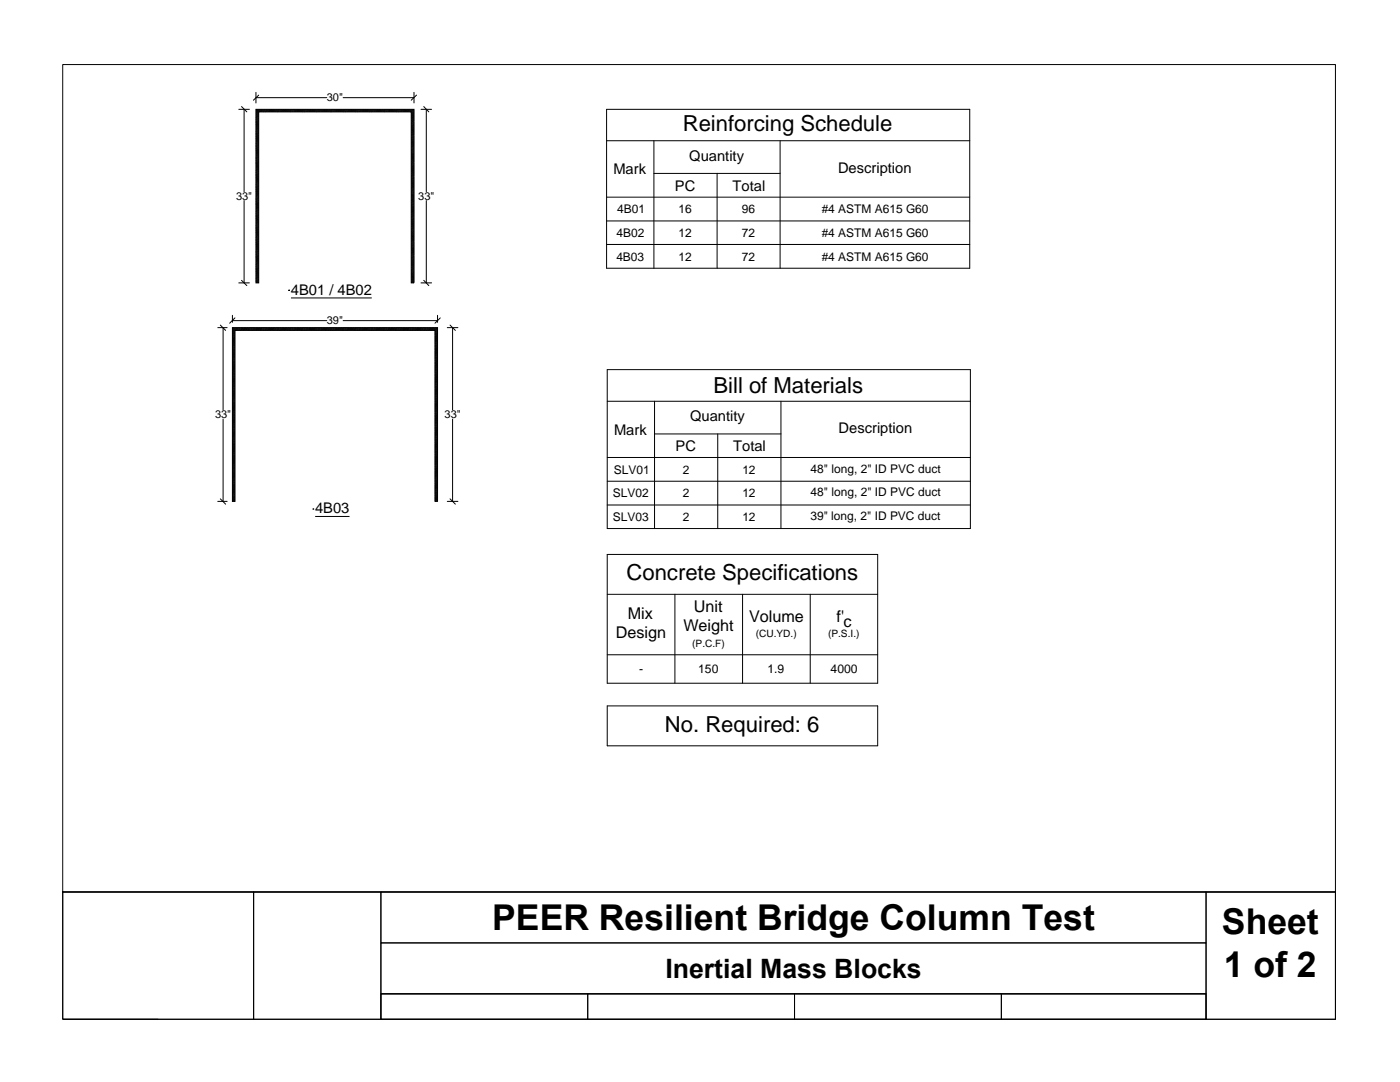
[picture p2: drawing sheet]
<svg xmlns="http://www.w3.org/2000/svg" width="279mm" height="216mm" viewBox="0 0 279 216" stroke-linecap="round" stroke-linejoin="round" font-family="sans-serif">
<!-- layer: Annotations -->
<g fill="none" stroke="#000" stroke-width=".2">
<path d="M121.1 21.8h72.4v31.7h-72.4zM121.1 28.1h72.4M121.1 39.3h72.4M130.5 34.6h25.2M130.5 28.1v25.4M143.1 34.6v18.9M155.7 28.1v25.4M121.1 44.1h72.4M121.1 48.8h72.4M121.2 73.8h72.5v31.7h-72.5zM121.2 80.1h72.5M121.2 91.3h72.5"/>
<path d="M121.2 96h72.5M130.6 86.6h25.3M130.6 80.1v25.4M143.2 86.6v18.9M155.9 80.1v25.4M121.2 110.6h54v25.7h-54zM121.2 118.6h54M121.2 100.8h72.5M134.7 118.6v17.7M148.2 118.6v17.7M161.7 118.6v17.7M121.2 130.7h54"/>
<path d="M121.2 140.9h54v7.9h-54zM12.5 178h254v25.4h-254zM12.5 178h38.1v25.4h-38.1zM50.6 178h25.4v25.4h-25.4zM76 178h164.7v10.1h-164.7zM240.7 178h25.8v25.4h-25.8zM76 188.1h164.7v10.2h-164.7zM76 198.3h164.7v5.1h-164.7zM76 198.3h41.3v5.1h-41.3zM117.3 198.3h41.3v5.1h-41.3zM158.6 198.3h41.2v5.1h-41.2zM199.8 198.3h40.9v5.1h-40.9z"/>
</g>
<!-- layer: 0 -->
<g fill="none" stroke="#000" stroke-width=".2">
<path d="M51.1 18.4v2.1M51.1 19.5h14.1M51.6 19l-1 1M68.5 19.5h14.1M82.6 18.4v2.1M83.1 19l-1 1M47.7 21.8h2.1M48.2 21.3l1.1 1M48.7 21.8v16.4M51.1 21.8h31.5v34.6h-.5v-34.1h-30.5v34.1h-.5zM51.3 21.8l-.2 .2M51.5 21.8l-.4 .4"/>
<path d="M51.6 21.8l-.5 .6M51.6 22.4l-.5 .5M51.6 22.6l-.5 .5M51.6 22.7l-.5 .6M51.6 23l-.5 .5M51.6 23.1l-.5 .5M51.6 23.3l-.5 .5M51.6 23.5l-.5 .5M51.6 23.7l-.5 .5M51.6 23.9l-.5 .5M51.6 24.1l-.5 .5M51.6 24.2l-.5 .6"/>
<path d="M51.6 24.4l-.5 .5M51.6 24.6l-.5 .6M51.6 24.8l-.5 .5M51.6 25l-.5 .5M51.6 25.2l-.5 .5M51.6 25.4l-.5 .5M51.6 25.5l-.5 .5M51.6 25.7l-.5 .6M51.6 25.9l-.5 .5M51.6 26.1l-.5 .5M51.6 26.3l-.5 .5M51.6 26.5l-.5 .5"/>
<path d="M51.6 26.6l-.5 .6M51.6 26.9l-.5 .5M51.6 27l-.5 .6M51.6 27.2l-.5 .5M51.6 27.4l-.5 .5M51.6 27.6l-.5 .5M51.6 27.8l-.5 .5M51.6 28l-.5 .5M51.6 28.1l-.5 .6M51.6 28.3l-.5 .5M51.6 28.5l-.5 .6M51.6 28.7l-.5 .5"/>
<path d="M51.6 28.9l-.5 .5M51.6 29.1l-.5 .5M51.6 29.3l-.5 .5M51.6 29.4l-.5 .6M51.6 29.6l-.5 .6M51.6 29.8l-.5 .5M51.6 30l-.5 .5M51.6 30.2l-.5 .5M51.6 30.4l-.5 .5M51.6 30.5l-.5 .6M51.6 30.7l-.5 .6M51.6 30.9l-.5 .6"/>
<path d="M51.6 31.1l-.5 .5M51.6 31.3l-.5 .5M51.6 31.5l-.5 .5M51.6 31.7l-.5 .5M51.6 31.8l-.5 .6M51.6 32.1l-.5 .5M51.6 32.2l-.5 .5M51.6 32.4l-.5 .5M51.6 32.6l-.5 .5M51.6 32.8l-.5 .5M51.6 33l-.5 .5M51.6 33.2l-.5 .5"/>
<path d="M51.6 33.3l-.5 .6M51.6 33.5l-.5 .6M51.6 33.7l-.5 .5M51.6 33.9l-.5 .5M51.6 34.1l-.5 .5M51.6 34.3l-.5 .5M51.6 34.5l-.5 .5M51.6 34.6l-.5 .6M51.6 34.8l-.5 .6M51.6 35l-.5 .5M51.6 35.2l-.5 .5M51.6 35.4l-.5 .5"/>
<path d="M51.6 35.6l-.5 .5M51.6 35.7l-.5 .6M51.6 36l-.5 .5M51.6 36.1l-.5 .5M51.6 36.3l-.5 .5M51.6 36.5l-.5 .5M51.6 36.7l-.5 .5M51.6 36.9l-.5 .5M51.6 37.1l-.5 .5M51.6 37.2l-.5 .6M51.6 37.4l-.5 .5M51.6 37.6l-.5 .6"/>
<path d="M51.6 37.8l-.5 .5M51.6 38l-.5 .5M51.6 38.2l-.5 .5M51.6 38.4l-.5 .5M51.6 38.5l-.5 .6M51.6 38.7l-.5 .6M51.6 38.9l-.5 .5M51.6 39.1l-.5 .5M51.6 39.3l-.5 .5M51.6 39.5l-.5 .5M51.6 39.6l-.5 .6M51.6 39.8l-.5 .6"/>
<path d="M51.8 21.8l-.7 .7M52 21.8l-.9 .9M52.2 21.8l-.5 .5M52.4 21.8l-.5 .5M52.6 21.8l-.5 .5M52.8 21.8l-.6 .5M52.9 21.8l-.5 .5M53.2 21.8l-.6 .5M53.3 21.8l-.5 .5M53.5 21.8l-.5 .5M53.7 21.8l-.5 .5M53.9 21.8l-.5 .5"/>
<path d="M54 21.8l-.5 .5M54.3 21.8l-.6 .5M54.4 21.8l-.5 .5M54.6 21.8l-.5 .5M54.8 21.8l-.5 .5M55 21.8l-.5 .5M55.2 21.8l-.6 .5M55.4 21.8l-.6 .5M55.6 21.8l-.6 .5M55.7 21.8l-.5 .5M55.9 21.8l-.5 .5M56.1 21.8l-.5 .5"/>
<path d="M56.3 21.8l-.5 .5M56.5 21.8l-.5 .5M56.7 21.8l-.6 .5M56.8 21.8l-.5 .5M57.1 21.8l-.6 .5M57.2 21.8l-.5 .5M57.4 21.8l-.5 .5M57.6 21.8l-.5 .5M57.8 21.8l-.5 .5M58 21.8l-.6 .5M58.2 21.8l-.6 .5M58.3 21.8l-.5 .5"/>
<path d="M58.5 21.8l-.5 .5M58.7 21.8l-.5 .5M58.9 21.8l-.5 .5M59.1 21.8l-.5 .5M59.3 21.8l-.6 .5M59.5 21.8l-.6 .5M59.6 21.8l-.5 .5M59.8 21.8l-.5 .5M60 21.8l-.5 .5M60.2 21.8l-.5 .5M60.4 21.8l-.6 .5M60.6 21.8l-.5 .5"/>
<path d="M60.7 21.8l-.5 .5M60.9 21.8l-.5 .5M61.1 21.8l-.5 .5M61.3 21.8l-.5 .5M61.5 21.8l-.5 .5M61.7 21.8l-.5 .5M61.9 21.8l-.6 .5M62 21.8l-.5 .5M62.2 21.8l-.5 .5M62.4 21.8l-.5 .5M62.6 21.8l-.5 .5M62.8 21.8l-.5 .5"/>
<path d="M63 21.8l-.5 .5M63.1 21.8l-.5 .5M63.4 21.8l-.6 .5M63.5 21.8l-.5 .5M63.7 21.8l-.5 .5M63.9 21.8l-.5 .5M64.1 21.8l-.5 .5M64.3 21.8l-.6 .5M64.5 21.8l-.5 .5M64.7 21.8l-.6 .5M64.8 21.8l-.5 .5M65 21.8l-.5 .5"/>
<path d="M65.2 21.8l-.5 .5M65.4 21.8l-.5 .5M65.6 21.8l-.5 .5M65.8 21.8l-.6 .5M65.9 21.8l-.5 .5M66.2 21.8l-.6 .5M66.3 21.8l-.5 .5M66.5 21.8l-.5 .5M66.7 21.8l-.5 .5M66.9 21.8l-.5 .5M67.1 21.8l-.6 .5M67.3 21.8l-.6 .5"/>
<path d="M67.4 21.8l-.5 .5M67.6 21.8l-.5 .5M67.8 21.8l-.5 .5M68 21.8l-.5 .5M68.2 21.8l-.6 .5M68.4 21.8l-.6 .5M68.6 21.8l-.6 .5M68.7 21.8l-.5 .5M68.9 21.8l-.5 .5M69.1 21.8l-.5 .5M69.3 21.8l-.5 .5M69.5 21.8l-.6 .5"/>
<path d="M69.7 21.8l-.5 .5M69.8 21.8l-.5 .5M70 21.8l-.5 .5M70.2 21.8l-.5 .5M70.4 21.8l-.5 .5M70.6 21.8l-.6 .5M70.8 21.8l-.5 .5M71 21.8l-.6 .5M71.1 21.8l-.5 .5M71.3 21.8l-.5 .5M71.5 21.8l-.5 .5M71.7 21.8l-.5 .5"/>
<path d="M71.9 21.8l-.5 .5M72.1 21.8l-.5 .5M72.2 21.8l-.5 .5M72.5 21.8l-.6 .5M72.6 21.8l-.5 .5M72.8 21.8l-.5 .5M73 21.8l-.5 .5M73.2 21.8l-.5 .5M73.4 21.8l-.6 .5M73.6 21.8l-.5 .5M73.7 21.8l-.5 .5M73.9 21.8l-.5 .5"/>
<path d="M74.1 21.8l-.5 .5M74.3 21.8l-.5 .5M74.5 21.8l-.5 .5M74.7 21.8l-.5 .5M74.9 21.8l-.6 .5M75 21.8l-.5 .5M75.3 21.8l-.6 .5M75.4 21.8l-.5 .5M75.6 21.8l-.5 .5M75.8 21.8l-.5 .5M76 21.8l-.5 .5M76.1 21.8l-.5 .5"/>
<path d="M76.4 21.8l-.6 .5M76.5 21.8l-.5 .5M76.7 21.8l-.5 .5M76.9 21.8l-.5 .5M77.1 21.8l-.5 .5M77.3 21.8l-.6 .5M77.5 21.8l-.6 .5M77.7 21.8l-.6 .5M77.8 21.8l-.5 .5M78 21.8l-.5 .5M78.2 21.8l-.5 .5M78.4 21.8l-.5 .5"/>
<path d="M78.6 21.8l-.6 .5M78.8 21.8l-.6 .5M78.9 21.8l-.5 .5M79.1 21.8l-.5 .5M79.3 21.8l-.5 .5M79.5 21.8l-.5 .5M79.7 21.8l-.6 .5M79.9 21.8l-.5 .5M80.1 21.8l-.6 .5M80.2 21.8l-.5 .5M80.4 21.8l-.5 .5M80.6 21.8l-.5 .5"/>
<path d="M80.8 21.8l-.5 .5M81 21.8l-.5 .5M81.2 21.8l-.6 .5M81.4 21.8l-.6 .5M81.6 21.8l-.6 .5M81.7 21.8l-.5 .5M81.9 21.8l-.5 .5M82.1 21.8l-.5 .5M82.3 21.8l-.5 .5M82.5 21.8l-.6 .5M82.6 21.9l-.5 .5M82.6 22.4l-.5 .5"/>
<path d="M82.6 23.3l-.5 .5M82.6 22l-.5 .6M82.6 24.7l-.5 .5M82.6 22.2l-.5 .5M82.6 22.6l-.5 .5M82.6 22.8l-.5 .5M82.6 23l-.5 .5M82.6 25.6l-.5 .5M82.6 23.2l-.5 .5M82.6 23.5l-.5 .6M82.6 26.1l-.5 .5M82.6 23.7l-.5 .5"/>
<path d="M82.6 23.9l-.5 .5M82.6 24.1l-.5 .5M82.6 26.7l-.5 .5M82.6 24.3l-.5 .5M82.6 24.4l-.5 .6M82.6 27.2l-.5 .5M82.6 24.8l-.5 .5M82.6 25l-.5 .5M82.6 25.2l-.5 .5M82.6 25.4l-.5 .5M82.6 25.8l-.5 .5M82.6 25.9l-.5 .6"/>
<path d="M82.6 26.3l-.5 .6M82.6 26.5l-.5 .5M82.6 26.9l-.5 .5M82.6 27.1l-.5 .5M82.6 27.4l-.5 .6M82.6 27.6l-.5 .5M82.6 27.8l-.5 .5M82.6 28l-.5 .5M82.6 28.2l-.5 .5M82.6 28.3l-.5 .6M82.6 28.5l-.5 .6M82.6 28.7l-.5 .6"/>
<path d="M82.6 28.9l-.5 .5M82.6 29.1l-.5 .5M82.6 29.3l-.5 .5M82.6 29.5l-.5 .5M82.6 29.6l-.5 .6M82.6 29.8l-.5 .6M82.6 30l-.5 .5M82.6 30.2l-.5 .5M82.6 30.4l-.5 .5M82.6 30.6l-.5 .5M82.6 30.7l-.5 .6M82.6 31l-.5 .5"/>
<path d="M82.6 31.1l-.5 .6M82.6 31.3l-.5 .5M82.6 31.5l-.5 .5M82.6 31.7l-.5 .5M82.6 31.9l-.5 .5M82.6 32.1l-.5 .5M82.6 32.2l-.5 .6M82.6 32.4l-.5 .5M82.6 32.6l-.5 .6M82.6 32.8l-.5 .5M82.6 33l-.5 .5M82.6 33.2l-.5 .5"/>
<path d="M82.6 33.4l-.5 .5M82.6 33.5l-.5 .6M82.6 33.8l-.5 .5M82.6 33.9l-.5 .5M82.6 34.1l-.5 .5M82.6 34.3l-.5 .5M82.6 34.5l-.5 .5M82.6 34.7l-.5 .5M82.6 34.9l-.5 .5M82.6 35l-.5 .6M82.6 35.2l-.5 .5M82.6 35.4l-.5 .5"/>
<path d="M82.6 35.6l-.5 .5M82.6 35.8l-.5 .5M82.6 36l-.5 .5M82.6 36.2l-.5 .5M82.6 36.3l-.5 .5M82.6 36.5l-.5 .6M82.6 36.7l-.5 .5M82.6 36.9l-.5 .5M82.6 37.1l-.5 .5M82.6 37.3l-.5 .5M82.6 37.4l-.5 .6M82.6 37.6l-.5 .6"/>
<path d="M82.6 37.8l-.5 .5M82.6 38l-.5 .5M82.6 38.2l-.5 .5M82.6 38.4l-.5 .5M82.6 38.6l-.5 .5M82.6 38.7l-.5 .6M82.6 38.9l-.5 .6M82.6 39.1l-.5 .5M82.6 39.3l-.5 .5M82.6 39.5l-.5 .5M82.6 39.7l-.5 .5M82.6 39.8l-.5 .6"/>
<path d="M84 21.8h2.1M84.6 21.3l1 1M85.1 21.8v16.4M47.7 56.4h2.1M48.2 55.9l1.1 1.1M48.7 40v16.4M51.6 40l-.5 .6M51.6 40.2l-.5 .5M51.6 40.4l-.5 .5M51.6 40.6l-.5 .5M51.6 40.8l-.5 .5M51.6 41l-.5 .5"/>
<path d="M51.6 41.2l-.5 .5M51.6 41.3l-.5 .5M51.6 41.5l-.5 .6M51.6 41.7l-.5 .5M51.6 41.9l-.5 .5M51.6 42.1l-.5 .5M51.6 42.3l-.5 .5M51.6 42.4l-.5 .6M51.6 42.6l-.5 .6M51.6 42.8l-.5 .5M51.6 43l-.5 .5M51.6 43.2l-.5 .5"/>
<path d="M51.6 43.4l-.5 .5M51.6 43.6l-.5 .5M51.6 43.7l-.5 .6M51.6 43.9l-.5 .6M51.6 44.1l-.5 .5M51.6 44.3l-.5 .5M51.6 44.5l-.5 .5M51.6 44.7l-.5 .5M51.6 44.8l-.5 .6M51.6 45.1l-.5 .5M51.6 45.2l-.5 .5M51.6 45.4l-.5 .5"/>
<path d="M51.6 45.6l-.5 .5M51.6 45.8l-.5 .5M51.6 46l-.5 .5M51.6 46.2l-.5 .5M51.6 46.3l-.5 .6M51.6 46.5l-.5 .5M51.6 46.7l-.5 .6M51.6 46.9l-.5 .5M51.6 47.1l-.5 .5M51.6 47.3l-.5 .5M51.6 47.5l-.5 .5M51.6 47.6l-.5 .5"/>
<path d="M51.6 47.8l-.5 .6M51.6 48l-.5 .5M51.6 48.2l-.5 .5M51.6 48.4l-.5 .5M51.6 48.6l-.5 .5M51.6 48.7l-.5 .6M51.6 49l-.5 .5M51.6 49.1l-.5 .6M51.6 49.3l-.5 .5M51.6 49.5l-.5 .5M51.6 49.7l-.5 .5M51.6 49.9l-.5 .5"/>
<path d="M51.6 50.1l-.5 .5M51.6 50.2l-.5 .6M51.6 50.4l-.5 .5M51.6 50.6l-.5 .6M51.6 50.8l-.5 .5M51.6 51l-.5 .5M51.6 51.2l-.5 .5M51.6 51.4l-.5 .5M51.6 51.5l-.5 .6M51.6 51.7l-.5 .6M51.6 51.9l-.5 .5M51.6 52.1l-.5 .5"/>
<path d="M51.6 52.3l-.5 .5M51.6 52.5l-.5 .5M51.6 52.6l-.5 .6M51.6 52.8l-.5 .6M51.6 53l-.5 .6M51.6 53.2l-.5 .5M51.6 53.4l-.5 .5M51.6 53.6l-.5 .5M51.6 53.8l-.5 .5M51.6 53.9l-.5 .6M51.6 54.2l-.5 .5M51.6 54.3l-.5 .5"/>
<path d="M51.6 54.5l-.5 .5M51.6 54.7l-.5 .5M51.6 54.9l-.5 .5M51.6 55.1l-.5 .5M51.6 55.3l-.5 .5M51.6 55.4l-.5 .6M51.6 55.6l-.5 .5M51.6 55.8l-.5 .5M51.6 56l-.4 .4M51.6 56.2l-.3 .2M51.6 56.4h-.1M57.6 57.9h.2"/>
<path d="M58.1 59.5h16.1M82.6 40.1l-.5 .5M82.6 40.2l-.5 .6M82.6 40.4l-.5 .6M82.6 40.6l-.5 .5M82.6 40.8l-.5 .5M82.6 41l-.5 .5M82.6 41.2l-.5 .5M82.6 41.3l-.5 .6M82.6 41.5l-.5 .6M82.6 41.7l-.5 .6M82.6 41.9l-.5 .5"/>
<path d="M82.6 42.1l-.5 .5M82.6 42.3l-.5 .5M82.6 42.5l-.5 .5M82.6 42.6l-.5 .6M82.6 42.9l-.5 .5M82.6 43l-.5 .5M82.6 43.2l-.5 .5M82.6 43.4l-.5 .5M82.6 43.6l-.5 .5M82.6 43.7l-.5 .6M82.6 44l-.5 .5M82.6 44.1l-.5 .6"/>
<path d="M82.6 44.3l-.5 .5M82.6 44.5l-.5 .5M82.6 44.7l-.5 .5M82.6 44.9l-.5 .5M82.6 45.1l-.5 .5M82.6 45.3l-.5 .5M82.6 45.4l-.5 .5M82.6 45.6l-.5 .6M82.6 45.8l-.5 .5M82.6 46l-.5 .5M82.6 46.2l-.5 .5M82.6 46.4l-.5 .5"/>
<path d="M82.6 46.5l-.5 .6M82.6 46.8l-.5 .5M82.6 46.9l-.5 .5M82.6 47.1l-.5 .5M82.6 47.3l-.5 .5M82.6 47.5l-.5 .5M82.6 47.7l-.5 .5M82.6 47.9l-.5 .5M82.6 48l-.5 .6M82.6 48.2l-.5 .5M82.6 48.4l-.5 .6M82.6 48.6l-.5 .5"/>
<path d="M82.6 48.8l-.5 .5M82.6 49l-.5 .5M82.6 49.2l-.5 .5M82.6 49.3l-.5 .5M82.6 49.5l-.5 .6M82.6 49.7l-.5 .5M82.6 49.9l-.5 .5M82.6 50.1l-.5 .5M82.6 50.3l-.5 .5M82.6 50.4l-.5 .6M82.6 50.6l-.5 .6M82.6 50.8l-.5 .6"/>
<path d="M82.6 51l-.5 .5M82.6 51.2l-.5 .5M82.6 51.4l-.5 .5M82.6 51.6l-.5 .5M82.6 51.7l-.5 .6M82.6 51.9l-.5 .6M82.6 52.1l-.5 .5M82.6 52.3l-.5 .5M82.6 52.5l-.5 .5M82.6 52.7l-.5 .5M82.6 52.8l-.5 .6M82.6 53.1l-.5 .5"/>
<path d="M82.6 53.2l-.5 .6M82.6 53.4l-.5 .5M82.6 53.6l-.5 .5M82.6 53.8l-.5 .5M82.6 54l-.5 .5M82.6 54.2l-.5 .5M82.6 54.3l-.5 .6M82.6 54.5l-.5 .5M82.6 54.7l-.5 .6M82.6 54.9l-.5 .5M82.6 55.1l-.5 .5M82.6 55.3l-.5 .5"/>
<path d="M82.6 55.5l-.5 .5M82.6 55.6l-.5 .6M82.6 55.9l-.5 .5M82.6 56l-.4 .4M82.6 56.2l-.2 .2M82.6 56.4h-.1M84 56.4h2.1M84.6 55.9l1 1.1M85.1 40v16.4M43.5 65.4h1.8M44 64.9l1 1M44.5 65.4v16.4"/>
<path d="M46.4 65.4h40.9v34.6h-.5v-34.1h-39.9v34.1h-.5zM46.4 62.9v1.4M46.4 64h18.8M46.6 65.4l-.2 .2M46.7 65.4l-.3 .4M46.9 70.2l-.5 .6M46.9 66l-.5 .5M46.9 66.2l-.5 .5M46.9 66.4l-.5 .5M46.9 66.5l-.5 .6M46.9 66.7l-.5 .5M46.9 66.9l-.5 .6"/>
<path d="M46.9 67.1l-.5 .5M46.9 67.3l-.5 .5M46.9 67.5l-.5 .5M46.9 67.7l-.5 .5M46.9 67.8l-.5 .5M46.9 68l-.5 .6M46.9 68.2l-.5 .5M46.9 68.4l-.5 .5M46.9 68.6l-.5 .5M46.9 68.8l-.5 .5M46.9 68.9l-.5 .6M46.9 69.1l-.5 .6"/>
<path d="M46.9 69.3l-.5 .6M46.9 69.5l-.5 .5M46.9 69.9l-.5 .5M46.9 69.7l-.5 .5M46.9 70.1l-.5 .5M46.9 70.4l-.5 .6M46.9 70.6l-.5 .5M46.9 70.8l-.5 .5M46.9 71l-.5 .5M46.9 71.2l-.5 .5M46.9 71.3l-.5 .6M46.9 71.6l-.5 .5"/>
<path d="M46.9 71.7l-.5 .6M46.9 72.3l-.5 .5M46.9 71.9l-.5 .5M46.9 72.1l-.5 .5M46.9 72.8l-.5 .6M46.9 72.5l-.5 .5M46.9 72.7l-.5 .5M46.9 73l-.5 .5M46.9 73.2l-.5 .6M46.9 73.4l-.5 .5M46.9 73.6l-.5 .5M46.9 73.8l-.5 .5"/>
<path d="M46.9 74l-.5 .5M46.9 74.1l-.5 .6M46.9 74.4l-.5 .5M46.9 75.1l-.5 .5M46.9 74.5l-.5 .5M46.9 74.7l-.5 .5M46.9 74.9l-.5 .5M46.9 75.3l-.5 .5M46.9 75.5l-.5 .5M46.9 75.6l-.5 .6M46.9 75.8l-.5 .5M46.9 76l-.5 .5"/>
<path d="M46.9 76.2l-.5 .5M46.9 76.4l-.5 .5M46.9 76.6l-.5 .5M46.9 77.5l-.5 .5M46.9 76.8l-.5 .5M46.9 76.9l-.5 .5M46.9 77.1l-.5 .6M46.9 77.3l-.5 .5M46.9 77.7l-.5 .5M46.9 77.9l-.5 .5M46.9 78l-.5 .6M46.9 78.2l-.5 .6"/>
<path d="M46.9 78.4l-.5 .6M46.9 78.6l-.5 .5M46.9 78.8l-.5 .5M46.9 79l-.5 .5M46.9 79.2l-.5 .5M46.9 79.3l-.5 .6M46.9 79.5l-.5 .6M46.9 79.7l-.5 .5M46.9 79.9l-.5 .5M46.9 63.4l-1.1 1.1M46.9 65.4l-.5 .5M47.1 65.4l-.7 .7"/>
<path d="M47.3 65.4l-.9 .9M47.5 65.4l-.5 .5M47.7 65.4l-.6 .5M47.9 65.4l-.6 .5M48 65.4l-.5 .5M48.2 65.4l-.5 .5M48.4 65.4l-.5 .5M48.6 65.4l-.5 .5M48.8 65.4l-.6 .5M49 65.4l-.5 .5M49.1 65.4l-.5 .5M49.3 65.4l-.5 .5"/>
<path d="M49.5 65.4l-.5 .5M49.7 65.4l-.5 .5M49.9 65.4l-.5 .5M50.1 65.4l-.5 .5M50.3 65.4l-.6 .5M50.4 65.4l-.5 .5M50.7 65.4l-.6 .5M50.8 65.4l-.5 .5M51 65.4l-.5 .5M51.2 65.4l-.5 .5M51.4 65.4l-.5 .5M51.5 65.4l-.5 .5"/>
<path d="M51.8 65.4l-.6 .5M51.9 65.4l-.5 .5M52.1 65.4l-.5 .5M52.3 65.4l-.5 .5M52.5 65.4l-.5 .5M52.7 65.4l-.6 .5M52.9 65.4l-.5 .5M53.1 65.4l-.6 .5M53.2 65.4l-.5 .5M53.4 65.4l-.5 .5M53.6 65.4l-.5 .5M53.8 65.4l-.5 .5"/>
<path d="M54 65.4l-.5 .5M54.2 65.4l-.6 .5M54.3 65.4l-.5 .5M54.6 65.4l-.6 .5M54.7 65.4l-.5 .5M54.9 65.4l-.5 .5M55.1 65.4l-.5 .5M55.3 65.4l-.5 .5M55.5 65.4l-.6 .5M55.7 65.4l-.6 .5M55.8 65.4l-.5 .5M56 65.4l-.5 .5"/>
<path d="M56.2 65.4l-.5 .5M56.4 65.4l-.5 .5M56.6 65.4l-.6 .5M56.8 65.4l-.6 .5M57 65.4l-.6 .5M57.1 65.4l-.5 .5M57.3 65.4l-.5 .5M57.5 65.4l-.5 .5M57.7 65.4l-.5 .5M57.9 65.4l-.6 .5M58.1 65.4l-.5 .5M58.2 65.4l-.5 .5"/>
<path d="M58.4 65.4l-.5 .5M58.6 65.4l-.5 .5M58.8 65.4l-.5 .5M59 65.4l-.5 .5M59.2 65.4l-.5 .5M59.4 65.4l-.6 .5M59.5 65.4l-.5 .5M59.7 65.4l-.5 .5M59.9 65.4l-.5 .5M60.1 65.4l-.5 .5M60.3 65.4l-.5 .5M60.5 65.4l-.5 .5"/>
<path d="M60.6 65.4l-.5 .5M60.9 65.4l-.6 .5M61 65.4l-.5 .5M61.2 65.4l-.5 .5M61.4 65.4l-.5 .5M61.6 65.4l-.5 .5M61.8 65.4l-.6 .5M62 65.4l-.5 .5M62.1 65.4l-.5 .5M62.3 65.4l-.5 .5M62.5 65.4l-.5 .5M62.7 65.4l-.5 .5"/>
<path d="M62.9 65.4l-.5 .5M63.1 65.4l-.5 .5M63.3 65.4l-.6 .5M63.4 65.4l-.5 .5M63.7 65.4l-.6 .5M63.8 65.4l-.5 .5M64 65.4l-.5 .5M64.2 65.4l-.5 .5M64.4 65.4l-.5 .5M64.6 65.4l-.6 .5M64.8 65.4l-.6 .5M64.9 65.4l-.5 .5"/>
<path d="M65.1 65.4l-.5 .5M65.3 65.4l-.5 .5M65.5 65.4l-.5 .5M65.7 65.4l-.6 .5M65.9 65.4l-.6 .5M66.1 65.4l-.6 .5M66.2 65.4l-.5 .5M66.4 65.4l-.5 .5M66.6 65.4l-.5 .5M66.8 65.4l-.5 .5M67 65.4l-.6 .5M67.2 65.4l-.5 .5"/>
<path d="M67.3 65.4l-.5 .5M67.5 65.4l-.5 .5M67.7 65.4l-.5 .5M67.9 65.4l-.5 .5M68.1 65.4l-.6 .5M68.3 65.4l-.5 .5M68.5 65.4l-.6 .5M68.5 64h18.8M68.7 65.4l-.6 .5M68.8 65.4l-.5 .5M69 65.4l-.5 .5M69.2 65.4l-.5 .5"/>
<path d="M69.4 65.4l-.5 .5M69.6 65.4l-.5 .5M69.8 65.4l-.6 .5M70 65.4l-.6 .5M70.1 65.4l-.5 .5M70.3 65.4l-.5 .5M70.5 65.4l-.5 .5M70.7 65.4l-.5 .5M70.9 65.4l-.6 .5M71.1 65.4l-.5 .5M71.2 65.4l-.5 .5M71.4 65.4l-.5 .5"/>
<path d="M71.6 65.4l-.5 .5M71.8 65.4l-.5 .5M72 65.4l-.5 .5M72.2 65.4l-.5 .5M72.4 65.4l-.6 .5M72.5 65.4l-.5 .5M72.8 65.4l-.6 .5M72.9 65.4l-.5 .5M73.1 65.4l-.5 .5M73.3 65.4l-.5 .5M73.5 65.4l-.5 .5M73.6 65.4l-.5 .5"/>
<path d="M73.9 65.4l-.6 .5M74 65.4l-.5 .5M74.2 65.4l-.5 .5M74.4 65.4l-.5 .5M74.6 65.4l-.5 .5M74.8 65.4l-.6 .5M75 65.4l-.5 .5M75.2 65.4l-.6 .5M75.3 65.4l-.5 .5M75.5 65.4l-.5 .5M75.7 65.4l-.5 .5M75.9 65.4l-.5 .5"/>
<path d="M76.1 65.4l-.5 .5M76.3 65.4l-.6 .5M76.4 65.4l-.5 .5M76.7 65.4l-.6 .5M76.8 65.4l-.5 .5M77 65.4l-.5 .5M77.2 65.4l-.5 .5M77.4 65.4l-.5 .5M77.6 65.4l-.6 .5M77.8 65.4l-.6 .5M77.9 65.4l-.5 .5M78.1 65.4l-.5 .5"/>
<path d="M78.3 65.4l-.5 .5M78.5 65.4l-.5 .5M78.7 65.4l-.6 .5M78.9 65.4l-.6 .5M79.1 65.4l-.6 .5M79.2 65.4l-.5 .5M79.4 65.4l-.5 .5M79.6 65.4l-.5 .5M79.8 65.4l-.5 .5M80 65.4l-.6 .5M80.2 65.4l-.5 .5M80.3 65.4l-.5 .5"/>
<path d="M80.5 65.4l-.5 .5M80.7 65.4l-.5 .5M80.9 65.4l-.5 .5M81.1 65.4l-.6 .5M81.3 65.4l-.5 .5M81.5 65.4l-.6 .5M81.6 65.4l-.5 .5M81.8 65.4l-.5 .5M82 65.4l-.5 .5M82.2 65.4l-.5 .5M82.4 65.4l-.5 .5M82.6 65.4l-.5 .5"/>
<path d="M82.7 65.4l-.5 .5M83 65.4l-.6 .5M83.1 65.4l-.5 .5M83.3 65.4l-.5 .5M83.5 65.4l-.5 .5M83.7 65.4l-.5 .5M83.9 65.4l-.6 .5M84.1 65.4l-.5 .5M84.2 65.4l-.5 .5M84.4 65.4l-.5 .5M84.6 65.4l-.5 .5M84.8 65.4l-.5 .5"/>
<path d="M85 65.4l-.5 .5M85.2 65.4l-.5 .5M85.4 65.4l-.6 .5M85.5 65.4l-.5 .5M85.8 65.4l-.6 .5M85.9 65.4l-.5 .5M86.1 65.4l-.5 .5M86.3 65.4l-.5 .5M86.5 65.4l-.5 .5M86.6 65.4l-.5 .5M86.9 65.4l-.6 .5M87 65.4l-.5 .5"/>
<path d="M87.2 65.4l-.5 .5M87.3 65.5l-.5 .5M87.3 65.6l-.5 .6M87.3 65.8l-.5 .6M87.3 66l-.5 .6M87.3 66.2l-.5 .5M87.3 66.4l-.5 .5M87.3 66.6l-.5 .5M87.3 66.8l-.5 .5M87.3 66.9l-.5 .6M87.3 67.1l-.5 .6M87.3 67.3l-.5 .5"/>
<path d="M87.3 67.5l-.5 .5M87.3 67.7l-.5 .5M87.3 67.9l-.5 .5M87.3 68l-.5 .6M87.3 68.3l-.5 .5M87.3 68.4l-.5 .6M87.3 68.6l-.5 .5M87.3 68.8l-.5 .5M87.3 69l-.5 .5M87.3 69.2l-.5 .5M87.3 69.4l-.5 .5M87.3 69.5l-.5 .6"/>
<path d="M87.3 69.7l-.5 .5M87.3 69.9l-.5 .6M87.3 70.1l-.5 .5M87.3 70.3l-.5 .5M87.3 70.5l-.5 .5M87.3 70.7l-.5 .5M87.3 70.8l-.5 .6M87.3 71l-.5 .6M87.3 71.2l-.5 .5M87.3 71.4l-.5 .5M87.3 71.6l-.5 .5M87.3 71.8l-.5 .5"/>
<path d="M87.3 71.9l-.5 .6M87.3 72.2l-.5 .5M87.3 72.3l-.5 .6M87.3 72.5l-.5 .5M87.3 72.7l-.5 .5M87.3 72.9l-.5 .5M87.3 73.1l-.5 .5M87.3 73.3l-.5 .5M87.3 73.5l-.5 .5M87.3 73.6l-.5 .5M87.3 73.8l-.5 .6M87.3 74l-.5 .5"/>
<path d="M87.3 74.2l-.5 .5M87.3 74.4l-.5 .5M87.3 74.6l-.5 .5M87.3 74.7l-.5 .6M87.3 74.9l-.5 .6M87.3 75.1l-.5 .5M87.3 75.3l-.5 .5M87.3 75.5l-.5 .5M87.3 75.7l-.5 .5M87.3 75.9l-.5 .5M87.3 76l-.5 .6M87.3 76.2l-.5 .6"/>
<path d="M87.3 76.4l-.5 .5M87.3 76.6l-.5 .5M87.3 76.8l-.5 .5M87.3 77l-.5 .5M87.3 77.1l-.5 .6M87.3 77.4l-.5 .5M87.3 77.5l-.5 .5M87.3 77.7l-.5 .5M87.3 77.9l-.5 .5M87.3 78.1l-.5 .5M87.3 78.3l-.5 .5M87.3 78.5l-.5 .5"/>
<path d="M87.3 78.6l-.5 .6M87.3 78.8l-.5 .5M87.3 79l-.5 .6M87.3 79.2l-.5 .5M87.3 79.4l-.5 .5M87.3 79.6l-.5 .5M87.3 79.8l-.5 .5M87.3 79.9l-.5 .6M87.3 62.9v1.4M87.9 63.4l-1.1 1.1M89.3 65.4h2.1M89.8 64.9l1.1 1"/>
<path d="M90.3 65.4v16.4M44 99.5l1 1.1M44.5 83.6v16.4M46.9 81.8l-.5 .5M46.9 84.2l-.5 .5M46.9 89.9l-.5 .5M46.9 80.1l-.5 .5M46.9 80.3l-.5 .5M46.9 80.4l-.5 .6M46.9 80.7l-.5 .5M46.9 81.9l-.5 .6M46.9 80.8l-.5 .6"/>
<path d="M46.9 81l-.5 .5M46.9 82.3l-.5 .6M46.9 81.2l-.5 .5M46.9 81.4l-.5 .5M46.9 81.6l-.5 .5M46.9 82.1l-.5 .5M46.9 82.5l-.5 .5M46.9 82.7l-.5 .5M46.9 82.9l-.5 .5M46.9 84.3l-.5 .6M46.9 83.1l-.5 .5M46.9 83.2l-.5 .6"/>
<path d="M46.9 83.5l-.5 .5M46.9 83.6l-.5 .5M46.9 83.8l-.5 .5M46.9 84l-.5 .5M46.9 84.6l-.5 .5M46.9 84.7l-.5 .6M46.9 84.9l-.5 .5M46.9 85.1l-.5 .5M46.9 85.3l-.5 .5M46.9 85.5l-.5 .5M46.9 85.7l-.5 .5M46.9 85.9l-.5 .5"/>
<path d="M46.9 86l-.5 .5M46.9 86.2l-.5 .6M46.9 86.4l-.5 .5M46.9 86.6l-.5 .5M46.9 86.8l-.5 .5M46.9 87l-.5 .5M46.9 87.1l-.5 .6M46.9 89l-.5 .5M46.9 87.3l-.5 .6M46.9 87.5l-.5 .5M46.9 87.7l-.5 .5M46.9 89.5l-.5 .6"/>
<path d="M46.9 87.9l-.5 .5M46.9 88.1l-.5 .5M46.9 88.3l-.5 .5M46.9 88.4l-.5 .6M46.9 88.6l-.5 .6M46.9 88.8l-.5 .5M46.9 89.2l-.5 .5M46.9 89.4l-.5 .5M46.9 89.8l-.5 .5M46.9 90.1l-.5 .5M46.9 90.3l-.5 .5M46.9 90.5l-.5 .5"/>
<path d="M46.9 90.7l-.5 .5M46.9 90.9l-.5 .5M46.9 91l-.5 .6M46.9 91.2l-.5 .6M46.9 91.4l-.5 .6M46.9 91.6l-.5 .5M46.9 91.8l-.5 .5M46.9 92l-.5 .5M46.9 92.2l-.5 .5M46.9 94.4l-.5 .5M46.9 92.3l-.5 .6M46.9 92.5l-.5 .6"/>
<path d="M46.9 94.8l-.5 .5M46.9 92.7l-.5 .5M46.9 92.9l-.5 .5M46.9 93.1l-.5 .5M46.9 93.3l-.5 .5M46.9 93.4l-.5 .6M46.9 93.7l-.5 .5M46.9 93.8l-.5 .6M46.9 94l-.5 .5M46.9 94.2l-.5 .5M46.9 96.8l-.5 .5M46.9 94.6l-.5 .5"/>
<path d="M46.9 95l-.5 .5M46.9 95.1l-.5 .5M46.9 95.3l-.5 .6M46.9 95.5l-.5 .5M46.9 95.7l-.5 .5M46.9 95.9l-.5 .5M46.9 96.1l-.5 .5M46.9 96.2l-.5 .6M46.9 96.4l-.5 .6M46.9 96.6l-.5 .5M46.9 97l-.5 .5M46.9 97.2l-.5 .5"/>
<path d="M46.9 97.4l-.5 .5M46.9 97.6l-.5 .5M46.9 97.7l-.5 .6M46.9 97.9l-.5 .5M46.9 98.1l-.5 .5M46.9 98.3l-.5 .5M46.9 98.5l-.5 .5M46.9 98.7l-.5 .5M46.9 98.9l-.5 .5M46.9 99l-.5 .5M46.9 99.2l-.5 .6M46.9 99.4l-.5 .5"/>
<path d="M46.9 99.6l-.5 .4M46.9 99.8l-.3 .2M46.9 100h-.1M87.3 80.2l-.5 .5M87.3 80.3l-.5 .5M87.3 80.5l-.5 .5M87.3 80.7l-.5 .5M87.3 80.9l-.5 .5M87.3 81l-.5 .6M87.3 81.3l-.5 .5M87.3 81.4l-.5 .6M87.3 81.6l-.5 .5"/>
<path d="M87.3 81.8l-.5 .5M87.3 82l-.5 .5M87.3 82.2l-.5 .5M87.3 82.4l-.5 .5M87.3 82.6l-.5 .5M87.3 82.7l-.5 .5M87.3 82.9l-.5 .6M87.3 83.1l-.5 .5M87.3 83.3l-.5 .5M87.3 83.5l-.5 .5M87.3 83.7l-.5 .5M87.3 83.8l-.5 .6"/>
<path d="M87.3 84l-.5 .6M87.3 84.2l-.5 .5M87.3 84.4l-.5 .5M87.3 84.6l-.5 .5M87.3 84.8l-.5 .5M87.3 85l-.5 .5M87.3 85.1l-.5 .6M87.3 85.3l-.5 .6M87.3 85.5l-.5 .5M87.3 85.7l-.5 .5M87.3 85.9l-.5 .5M87.3 86.1l-.5 .5"/>
<path d="M87.3 86.2l-.5 .6M87.3 86.5l-.5 .5M87.3 86.6l-.5 .5M87.3 86.8l-.5 .5M87.3 87l-.5 .5M87.3 87.2l-.5 .5M87.3 87.4l-.5 .5M87.3 87.6l-.5 .5M87.3 87.7l-.5 .6M87.3 87.9l-.5 .5M87.3 88.1l-.5 .6M87.3 88.3l-.5 .5"/>
<path d="M87.3 88.5l-.5 .5M87.3 88.7l-.5 .5M87.3 88.9l-.5 .5M87.3 89l-.5 .5M87.3 89.2l-.5 .6M87.3 89.4l-.5 .5M87.3 89.6l-.5 .5M87.3 89.8l-.5 .5M87.3 90l-.5 .5M87.3 90.1l-.5 .6M87.3 90.4l-.5 .5M87.3 90.5l-.5 .6"/>
<path d="M87.3 90.7l-.5 .5M87.3 90.9l-.5 .5M87.3 91.1l-.5 .5M87.3 91.3l-.5 .5M87.3 91.5l-.5 .5M87.3 91.6l-.5 .6M87.3 91.8l-.5 .5M87.3 92l-.5 .6M87.3 92.2l-.5 .5M87.3 92.4l-.5 .5M87.3 92.6l-.5 .5M87.3 92.8l-.5 .5"/>
<path d="M87.3 92.9l-.5 .6M87.3 93.1l-.5 .6M87.3 93.3l-.5 .5M87.3 93.5l-.5 .5M87.3 93.7l-.5 .5M87.3 93.9l-.5 .5M87.3 94l-.5 .6M87.3 94.2l-.5 .6M87.3 94.4l-.5 .6M87.3 94.6l-.5 .5M87.3 94.8l-.5 .5M87.3 95l-.5 .5"/>
<path d="M87.3 95.2l-.5 .5M87.3 95.3l-.5 .6M87.3 95.6l-.5 .5M87.3 95.7l-.5 .5M87.3 95.9l-.5 .5M87.3 96.1l-.5 .5M87.3 96.3l-.5 .5M87.3 96.5l-.5 .5M87.3 96.7l-.5 .5M87.3 96.8l-.5 .6M87.3 97l-.5 .6M87.3 97.2l-.5 .5"/>
<path d="M87.3 97.4l-.5 .5M87.3 97.6l-.5 .5M87.3 97.8l-.5 .5M87.3 98l-.5 .5M87.3 98.1l-.5 .6M87.3 98.3l-.5 .6M87.3 98.5l-.5 .5M87.3 98.7l-.5 .5M87.3 98.9l-.5 .5M87.3 99.1l-.5 .5M87.3 99.2l-.5 .6M87.3 99.5l-.5 .5"/>
<path d="M87.3 99.6l-.4 .4M87.3 99.8l-.2 .2M89.8 99.5l1.1 1.1M90.3 83.6v16.4M43.5 100h1.8M62.4 101.6h.1M62.4 101.6h.3M62.9 103.1h6.9M87.3 100h.1M89.3 100h2.1"/>
</g>
<!-- layer: Dimensions -->
<path d="M12.5 12.9h254v165.1h-254z" fill="none" stroke="#000" stroke-width=".2"/>
<!-- layer: Callout_Annoations -->
<path d="M12.6 203.4h19" fill="none" stroke="#000" stroke-width=".2"/>
<g font-size="7.1">
<text x="98.2" y="185.6">PEER Resilient Bridge Column Test</text>
<text x="243.9" y="186.4">Sheet</text>
<text x="244.2" y="195">1 of 2</text>
</g>
<text font-size="5.3" x="132.8" y="195.1">Inertial Mass Blocks</text>
<g font-size="4.4">
<text x="136.3" y="26.1">Reinforcing Schedule</text>
<text x="142.4" y="78.5">Bill of Materials</text>
<text x="125" y="115.8">Concrete Specifications</text>
<text x="132.7" y="146">No. Required: 6</text>
</g>
<g font-size="3.2">
<text x="125.3" y="123.5">Mix</text>
<text x="136.4" y="126">Weight</text>
<text x="138.5" y="122.1">Unit</text>
<text x="149.5" y="124.1">Volume</text>
<text x="166.9" y="124.1">f'</text>
<text x="168.3" y="125.1">c</text>
<text x="122.9" y="127.4">Design</text>
</g>
<g font-size="2.9">
<text x="122.4" y="34.8">Mark</text>
<text x="137.6" y="32.1">Quantity</text>
<text x="167.2" y="34.5">Description</text>
<text x="134.7" y="38">PC</text>
<text x="146.2" y="38">Total</text>
<text x="58.1" y="58.8">4B01 / 4B02</text>
<text x="122.5" y="86.7">Mark</text>
<text x="134.8" y="90">PC</text>
<text x="137.7" y="84">Quantity</text>
<text x="146.3" y="90">Total</text>
<text x="167.4" y="86.4">Description</text>
<text x="62.9" y="102.4">4B03</text>
</g>
<g font-size="2.4">
<text x="123" y="47.3">4B02</text>
<text x="123.2" y="42.6">4B01</text>
<text x="135.4" y="42.6">16</text>
<text x="135.4" y="47.3">12</text>
<text x="148.1" y="42.6">96</text>
<text x="148.1" y="47.3">72</text>
<text x="164" y="42.6">#4 ASTM A615 G60</text>
<text x="164" y="47.3">#4 ASTM A615 G60</text>
<text x="123" y="52">4B03</text>
<text x="135.4" y="52">12</text>
<text x="148.1" y="52">72</text>
<text x="164" y="52">#4 ASTM A615 G60</text>
<text x="122.5" y="94.5">SLV01</text>
<text x="136.3" y="94.5">2</text>
<text x="148.2" y="94.5">12</text>
<text x="161.8" y="94.3">48&quot; long, 2&quot; ID PVC duct</text>
<text x="122.3" y="99.2">SLV02</text>
<text x="136.3" y="99.2">2</text>
<text x="148.2" y="99.2">12</text>
<text x="161.8" y="99">48&quot; long, 2&quot; ID PVC duct</text>
<text x="122.3" y="104">SLV03</text>
<text x="136.3" y="104">2</text>
<text x="148.2" y="104">12</text>
<text x="161.7" y="103.7">39&quot; long, 2&quot; ID PVC duct</text>
<text x="127.5" y="134.4">-</text>
<text x="139.3" y="134.3">150</text>
<text x="153.1" y="134.3">1.9</text>
<text x="165.8" y="134.3">4000</text>
</g>
<g font-size="2.2">
<text x="65.2" y="20.2">30&quot;</text>
<text x="47.1" y="39.9">33&quot;</text>
<text x="83.5" y="39.9">33&quot;</text>
<text x="65.2" y="64.7">39&quot;</text>
<text x="42.9" y="83.5">33&quot;</text>
<text x="88.7" y="83.5">33&quot;</text>
</g>
<g font-size="2">
<text x="138.2" y="129">(P.C.F)</text>
<text x="150.8" y="127.1">(CU.YD.)</text>
<text x="165.3" y="127.1">(P.S.I.)</text>
</g>
</svg>
